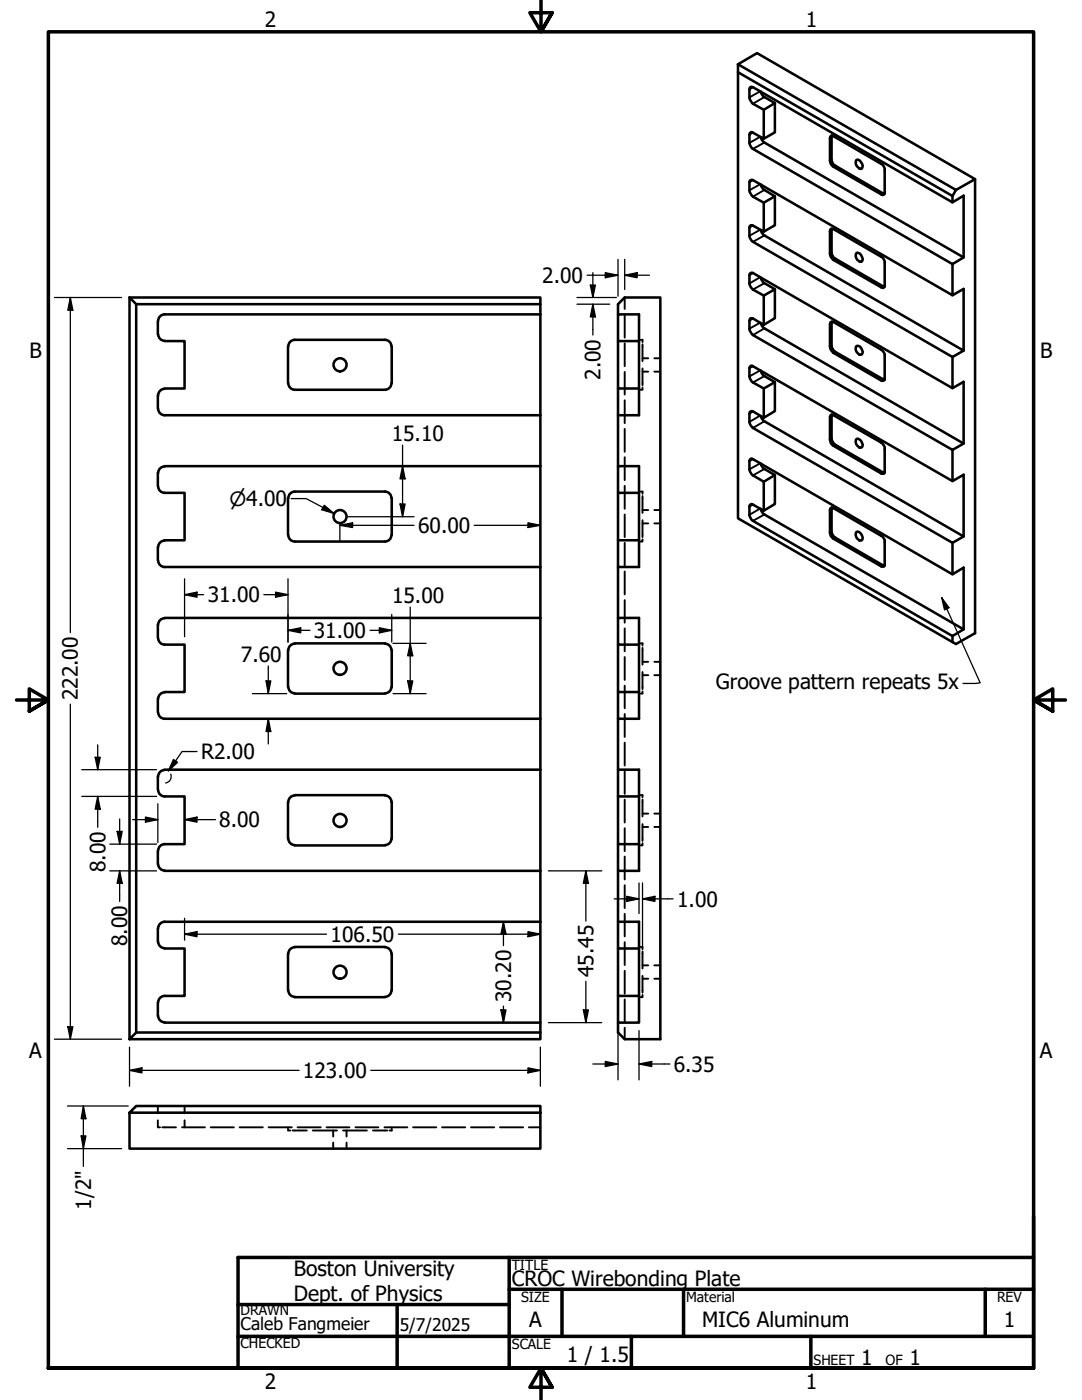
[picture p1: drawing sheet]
<svg xmlns="http://www.w3.org/2000/svg" width="216mm" height="279mm" viewBox="0 0 216 279" stroke-linecap="round" stroke-linejoin="round" font-family="sans-serif">
<!-- layer: Visible (ANSI) -->
<g fill="none" stroke="#000" stroke-width=".51">
<path d="M147.3 12.8v90.6l43.5 25.1 3.8-2.1v-90.6M147.3 12.8l43.5 25.1-.7 1.2-42.8-24.7M147.3 12.8l3.8-2.2 43.5 25.2-3.8 2.1M151.8 18.3l.5 .9 2.3 1.4-2.2 1.3-2.2-1.2-.4-.6a3.5 3.5 0 0 1-.2-2.6l.2-.2 .4 .1 39.9 23 2.2-1.3v12.3M151.8 36.8l.5 .9 2.3 1.5-2.2 1.2-2.2-1.2-.4-.5a3.5 3.5 0 0 1-.2-2.6l.4-.2h.2l39.9 23 2.2-1.2v12.3M151.8 27.4l.3 .6 .4 .4 39.8 23-2.2 1.3-40.1-23.2a3 3 0 0 1-.5-2.6l.1-.3 .4-.2 2.4 1.3M154.6 39.2v5.8l-2.2 1.2v-5.8M154.6 20.6v5.8l-2.2 1.3v-5.8M165.8 27.1l.5 .1 9.5 5.5a1.4 1.4 0 0 1 .7 1.2v4.8l-.4 .2-9.8-5.6a1.4 1.4 0 0 1-.7-1.2v-4.5zM166 27.1l-.1 4.8a1.69 1.69 0 0 0 .8 1.2l9.8 5.6M170.8 32l.2-.1a1.27 1.27 0 0 1 1 1.8 1.22 1.22 0 0 1-1.2-1.7zM190.1 39.1v1.3"/>
<path d="M25.8 59.4v148l1.4-1.3h80.6v1.3h-82M25.8 59.4l1.4 1.3v145.4M25.8 59.4h82v1.3h-80.6M151.8 55.4l.5 .9 2.3 1.4-2.2 1.3-2.2-1.2-.4-.5a3.6 3.6 0 0 1-.2-2.7l.4-.2 .2 .1 39.9 23 2.2-1.3v12.3M151.8 45.9l.3 .6 .4 .5 39.8 23-2.2 1.2-39.9-22.9-.4-.5a3.5 3.5 0 0 1-.2-2.7l.2-.1h.4l2.2 1.2M154.6 57.7v5.8l-2.2 1.3v-5.8M165.8 45.7h.5l9.5 5.5a1.4 1.4 0 0 1 .7 1.3v4.7l-.4 .3-9.8-5.6a1.63 1.63 0 0 1-.7-1.3v-4.4zM166 45.7l-.1 4.7a1.69 1.69 0 0 0 .8 1.2l9.8 5.7M171 50.4a1.27 1.27 0 0 1 1 1.8 1.11 1.11 0 0 1-1.1-.6 1.11 1.11 0 0 1 .1-1.2zM190.1 52.7v6.2M31.5 64.1v2.6M31.5 78.9v2.6"/>
<path d="M31.6 66.7a1.3 1.3 0 0 0 1.3 1.3M32.8 68.1h4v9.4h-4M32.8 62.7h75M32.9 77.6a1.3 1.3 0 0 0-1.3 1.3M32.9 62.7a1.3 1.3 0 0 0-1.3 1.3M57.5 69.2v7.3M57.5 76.5a1.3 1.3 0 0 0 1.3 1.3h18a1.3 1.3 0 0 0 1.3-1.3M57.5 69.1a1.3 1.3 0 0 1 1.3-1.3h18a1.3 1.3 0 0 1 1.3 1.3M78.2 69.2v7.3M107.8 60.7v123.3M123.3 62.7v-2l1.4-1.3h7.1v148h-7.1l-1.4-1.3v-2M123.3 68.1v9.4h4.2"/>
<path d="M127.5 68.1h-4.2v-5.4h4.2v20.2h-4.2v-5.4M151.8 64.5l.3 .6 .4 .4 39.8 23-2.2 1.3-39.9-22.9-.4-.6a3.5 3.5 0 0 1-.2-2.6l.2-.2 .4 .1 2.2 1.2M151.8 74l.5 .9 2.3 1.4-2.2 1.2-2.4-1.4a3 3 0 0 1-.5-2.6l.3-.5 .4 .1 39.9 22.9 2.2-1.3v12.4M154.6 76.3v5.7l-2.2 1.4v-5.9M165.8 64.3h.5l9.5 5.5a1.4 1.4 0 0 1 .7 1.2v4.8l-.4 .2-.3-.1-9.5-5.5a1.63 1.63 0 0 1-.7-1.2v-4.5zM166 64.2l-.1 4.8 .5 1 10.1 5.8M170.8 69.2l.2-.2a1.18 1.18 0 0 1 1 1.7 1.14 1.14 0 0 1-1.2-1.5zM190.1 71.2v6.3M31.5 94.4v2.6M31.6 97.1a1.3 1.3 0 0 0 1.3 1.3M31.6 81.6a1.3 1.3 0 0 0 1.3 1.3M32.8 98.4h4v9.4h-4"/>
<path d="M32.8 93h75M32.8 82.9h75M32.9 93.1a1.3 1.3 0 0 0-1.3 1.3M57.5 99.4v7.3M57.5 99.4a1.3 1.3 0 0 1 1.3-1.3h18a1.3 1.3 0 0 1 1.3 1.3M78.2 99.4v7.3M123.3 98.4v9.4h4.2M123.3 82.9v10.1M127.5 98.4h-4.2v-5.4h4.2v20.2h-4.2v-5.4M151.8 83.1l.3 .5 .4 .5 39.8 23-2.2 1.2-39.9-22.9-.4-.5a3.6 3.6 0 0 1-.2-2.7l.4-.2 .2 .1 2.2 1.3M151.8 92.5l.5 .9 2.3 1.4-2.2 1.3-2.4-1.4a3 3 0 0 1-.5-2.7l.3-.4h.4l39.9 23 2.2-1.3v12.3M154.6 94.8v5.8l-2.2 1.3v-5.8"/>
<path d="M165.8 82.8l.5 .1 9.5 5.4a1.63 1.63 0 0 1 .7 1.3v4.8l-.4 .2-.3-.1-9.5-5.5a1.4 1.4 0 0 1-.7-1.2v-4.6zM166 82.7l-.1 4.8 .5 1 10.1 5.9M170.8 87.7a1.05 1.05 0 0 1 1.1 .3 1.05 1.05 0 0 1 .2 1.1l-.1 .2a1.14 1.14 0 0 1-1.2-1.6zM190.1 89.8v6.2M31.5 109.2v2.6M31.6 111.9a1.3 1.3 0 0 0 1.3 1.3M32.8 113.2h75M32.9 107.9a1.3 1.3 0 0 0-1.3 1.3M57.5 106.8a1.3 1.3 0 0 0 1.3 1.3h18a1.3 1.3 0 0 0 1.3-1.3M123.3 113.2v10.1M151.8 101.6l.3 .6 .4 .5 39.8 22.9-2.2 1.3-40.1-23.1a3 3 0 0 1-.5-2.7l.1-.3 .4-.2 2.4 1.3M165.8 101.3l.5 .1 9.5 5.5a1.4 1.4 0 0 1 .7 1.2v4.8l-.4 .2-.3-.1-9.5-5.5a1.4 1.4 0 0 1-.7-1.2v-4.5z"/>
<path d="M166 101.3l-.1 4.8a1.69 1.69 0 0 0 .8 1.2l9.8 5.6M170.8 106.2a1.05 1.05 0 0 1 1.1 .3 1.05 1.05 0 0 1 .2 1.1l-.1 .2a1.14 1.14 0 0 1-1.2-1.6zM190.1 108.3v6.3M31.5 124.7v2.6M31.5 139.4v2.7M31.6 127.3a1.3 1.3 0 0 0 1.3 1.4M32.8 128.7h4v9.4h-4M32.8 123.3h75M32.9 138.2a1.3 1.3 0 0 0-1.3 1.3M32.9 123.4a1.3 1.3 0 0 0-1.3 1.3M57.5 129.7v7.4M57.5 137.1a1.3 1.3 0 0 0 1.3 1.3"/>
<path d="M58.8 138.4h18M58.8 128.4h18M58.8 128.5a1.3 1.3 0 0 0-1.3 1.3M76.8 128.5a1.3 1.3 0 0 1 1.3 1.3M78.1 137.1a1.3 1.3 0 0 1-1.3 1.3M78.2 129.7v7.4M123.3 128.7v9.4h4.2M127.5 128.7h-4.2v-5.4h4.2v20.1h-4.2v-5.3M190.1 126.9v1.2M31.5 154.9v2.7M31.6 142.1a1.3 1.3 0 0 0 1.3 1.3M31.6 157.6a1.3 1.3 0 0 0 1.3 1.3"/>
<path d="M32.8 158.9h4v9.6h-4M32.8 143.4h75M32.8 153.6h75M32.9 153.7a1.3 1.3 0 0 0-1.3 1.3M58.8 158.7h18M58.8 158.8a1.3 1.3 0 0 0-1.3 1.3M76.8 158.8a1.3 1.3 0 0 1 1.3 1.3M123.3 158.9v9.6h4.2M123.3 143.4v10.2M127.5 158.9h-4.2v-5.3h4.2v20.2h-4.2v-5.3M31.5 169.8v2.7M31.6 172.4a1.3 1.3 0 0 0 1.3 1.3"/>
<path d="M32.8 173.8h75M32.9 168.5a1.3 1.3 0 0 0-1.3 1.3M57.5 160v7.4M57.5 167.4a1.3 1.3 0 0 0 1.3 1.3M58.8 168.7h18M78.1 167.4a1.3 1.3 0 0 1-1.3 1.3M78.2 160v7.4M123.3 173.8v10.2M31.5 185.3v2.7M31.6 187.9a1.3 1.3 0 0 0 1.3 1.3M32.8 189.3h4v9.5h-4M32.8 184h75"/>
<path d="M32.9 184a1.3 1.3 0 0 0-1.3 1.3M32.9 198.8a1.3 1.3 0 0 0-1.3 1.3M57.5 190.3v7.4M57.5 197.6a1.3 1.3 0 0 0 1.3 1.3M58.8 189h18M58.8 199h18M58.8 189a1.3 1.3 0 0 0-1.3 1.3M76.8 189a1.3 1.3 0 0 1 1.3 1.3M78.1 197.6a1.3 1.3 0 0 1-1.3 1.3M78.2 190.3v7.4M107.8 184v20.1h-75M123.3 189.3v9.5h4.2"/>
<path d="M127.5 189.3h-4.2v-5.3h4.2v20.1h-4.2v-5.3M31.5 200.1v2.7M31.6 202.7a1.3 1.3 0 0 0 1.3 1.3M107.8 204.1v2M25.8 222.1h82v-1.4h-80.6l-1.4 1.4v7.1h82v-7.1"/>
<circle cx="67.8" cy="72.8" r="1.3"/>
<circle cx="67.8" cy="103.1" r="1.3"/>
<circle cx="67.8" cy="133.4" r="1.3"/>
<circle cx="67.8" cy="163.7" r="1.3"/>
<circle cx="67.8" cy="194" r="1.3"/>
</g>
<!-- layer: Visible Narrow (ANSI) -->
<g fill="none" stroke="#000" stroke-width=".38">
<path d="M150.2 17.4l-.7 .4M151.7 18.2l-2.2 1.2M152.5 19.4l-2.3 1.3M150.2 35.9l-.7 .5M150.2 26.5l-.7 .4M151.7 36.8l-2.2 1.2M151.7 27.3l-2.2 1.2M152.5 37.9l-2.3 1.3M152.5 28.4l-2.3 1.3M165.9 31.9l-.3 .2M165.9 27.4l-.3 .2M166.7 33.1l-.4 .2"/>
<path d="M176.2 38.6l-.4 .2M150.2 54.5l-.7 .4M150.2 45l-.7 .4M151.7 55.3l-2.2 1.3M151.7 45.8l-2.2 1.3M152.5 56.5l-2.3 1.3M152.5 47l-2.3 1.3M165.9 50.4l-.3 .2M165.9 45.9l-.3 .3M166.7 51.6l-.4 .3M176.2 57.2l-.4 .1M150.2 63.6l-.7 .4"/>
<path d="M150.2 73.1l-.7 .4M151.7 64.4l-2.2 1.2M151.7 73.9l-2.2 1.2M152.5 65.5l-2.3 1.4M152.5 75.1l-2.3 1.2M165.9 69l-.3 .2M165.9 64.5l-.3 .2M166.7 70.2l-.4 .2M176.2 75.7l-.4 .2M150.2 82.1l-.7 .4M150.2 91.6l-.7 .4M151.7 82.9l-2.2 1.3"/>
<path d="M151.7 92.5l-2.2 1.2M152.5 84.1l-2.3 1.3M152.5 93.6l-2.3 1.3M165.9 87.5l-.3 .3M165.9 83.1l-.3 .1M166.7 88.8l-.4 .2M176.2 94.3l-.4 .2M150.2 100.7l-.7 .4M151.7 101.5l-2.2 1.2M152.5 102.7l-2.3 1.2M165.9 101.6l-.3 .2M165.9 106.1l-.3 .2"/>
<path d="M166.7 107.3l-.4 .2M176.2 112.8l-.4 .2"/>
</g>
<!-- layer: Hidden (ANSI) -->
<g fill="none" stroke="#000" stroke-width=".38">
<path d="M124.7 59.4v2.3M124.7 62.8v4.6M124.7 68.5v4.6M124.7 74.2v4.5M124.7 79.9v4.6M127.5 77.8h.3M127.5 67.8h.3M128 67.8h.2v.5M128.2 77.3v.5h-.2M128.2 68.7v3.4M128.2 73.5v3.4M128.2 74.2h1.1"/>
<path d="M128.2 71.5h1.1M130.6 74.2h1.2M130.6 71.5h1.2M124.7 85.6v4.6M124.7 91.2v4.6M124.7 97v4.5M127.5 98.1h.3M128 98.1h.2v.5M128.2 99v3.4M124.7 102.7v4.5M124.7 108.3v4.6M124.7 114v4.6"/>
<path d="M124.7 119.8v4.5M127.5 108.1h.3M128.2 107.6v.5h-.2M128.2 103.8v3.4M128.2 104.5h1.1M128.2 101.8h1.1M130.6 104.5h1.2M130.6 101.8h1.2M124.7 125.4v4.6M124.7 131.1v4.6M124.7 136.8v4.6M127.5 138.4h.3"/>
<path d="M127.5 128.4h.3M128 128.4h.2v.4M128.2 138v.4h-.2M128.2 129.3v3.4M128.2 134.1v3.4M128.2 134.7h1.1M128.2 132.1h1.1M130.6 134.7h1.2M130.6 132.1h1.2M124.7 142.5v4.6M124.7 148.2v4.6M124.7 153.9v4.5"/>
<path d="M124.7 159.6v4.5M127.5 158.7h.3M128 158.7h.2v.4M128.2 159.6v3.3M124.7 165.3v4.6M124.7 170.9v4.6M124.7 176.7v4.5M127.5 168.7h.3M128.2 168.3v.4h-.2M128.2 164.5v3.3M128.2 165h1.1M128.2 162.4h1.1"/>
<path d="M130.6 165h1.2M130.6 162.4h1.2M124.7 182.4v4.5M124.7 188v4.6M124.7 193.7v4.6M124.7 199.5v4.5M127.5 189h.3M127.5 199h.3M128 189h.2v.4M128.2 198.6v.4h-.2M128.2 189.9v3.4M128.2 194.8v3.3"/>
<path d="M128.2 195.3h1.1M128.2 192.7h1.1M130.6 195.3h1.2M130.6 192.7h1.2M124.7 205.1v2.3M31.5 223.6v1.4h.4M31.5 220.7v1.5M32.4 225h2.7M36.3 225h4.6M36.8 220.7v1.5M36.8 223.6v1.4M42 225h4.7"/>
<path d="M47.8 225h4.7M53.6 225h4.6M57.5 225.4v.2h.4M57.5 225v.2M58.4 225.6h2.8M59.4 225h4.6M62.4 225.6h4.8M65.2 225h4.5M66.5 225.6v1.2M66.5 228v1.2M68.5 225.6h4.7M69.2 225.6v1.2"/>
<path d="M69.2 228v1.2M70.9 225h4.6M74.4 225.6h2.9M76.7 225h4.6M78.2 225.4v.2h-.5M78.2 225v.2M82.4 225h4.7M88.2 225h4.6M94 225h4.6M99.8 225h4.6M105.5 225h2.3"/>
</g>
<!-- layer: Border (ANSI) -->
<g fill="none" stroke="#000" stroke-width=".7">
<path d="M107.9 0v6.4l-2.2-3.9h4.5l-2.3 3.9 2.3-3.9M3.3 139.7h6.4l-3.9-2.2v4.4l3.9-2.2-3.9 2.2M212.6 139.7h-6.4l3.9-2.2v4.4l-3.9-2.2 3.9 2.2M101.6 257.3h104.6M101.6 251v22M112.1 257.3v9.4M136.4 257.3v9.4M196.6 257.3v9.4M206.2 242.8v30.2h-158.7v-22h158.7M9.7 273v-266.6h196.5v266.6h-196.5h196.5M47.5 260.3h54.1M47.5 266.7h158.7"/>
<path d="M79.2 260.3v12.7M110.2 276.9l-2.3-3.9 2.3 3.9h-4.5l2.2-3.9v6.4M126 266.7v6.3M161.8 266.7v6.3"/>
</g>
<!-- layer: Dimension (ANSI) -->
<g fill="none" stroke="#000" stroke-width=".25">
<path d="M10.9 59.4h13.4M14 59.4l.5 2.5h-1zM14 59.4v66.8M115.1 59.4h7.9M117.2 54.9h6.1M117.8 56.9h1l-.5 2.5zM118.3 54.4v5M120.8 54.4l2.5 .5-2.5 .5zM123.3 51.8v7.3M124.7 54.9l2.4-.5v1zM124.7 54.9h4.9M124.7 51.8v6"/>
<path d="M115.1 60.7h6.6M118.3 60.7l.5 2.5h-1zM118.3 60.7v6.2M58.1 99.5h3l5.6 3M80.3 93l.5 2.6h-1zM80.3 88.8v14.3M36.8 118.7l2.5-.5v1zM36.8 118.7h3.8M36.8 115.5v11.6M52.6 118.7h4.9M55 118.2l2.5 .5-2.5 .5zM57.5 115.5v12.6"/>
<path d="M64.7 100.8l2 1.7-2.5-.8zM67.8 104.8l2.6-.5v1zM67.8 104.8h14.8M67.8 104.7v3.3M69.4 103.1h13.2M79.8 100.6h1l-.5 2.5zM94.6 104.8h13.2M105.3 104.3l2.5 .5-2.5 .5zM50.4 138.4h6.8M53.1 135.9h.9l-.5 2.5zM53.5 132.9v5.5M57.5 125.8l2.5-.5v1z"/>
<path d="M57.5 125.8h4.3M73.9 125.8h4.3M75.7 125.3l2.5 .5-2.5 .5zM78.2 122.6v5.5M78.4 128.4h6.6M78.4 138.4h6.6M81.3 135.9h1.1l-.5 2.5zM81.9 128.4l.5 2.5h-1.1zM81.9 121.2v17.2M14 140.5v66.9M16.3 158.9h14.9M16.3 153.6h14.9"/>
<path d="M19 151.1h1l-.5 2.5zM19.5 158.9l.5 2.6h-1zM19.5 148.7v4.9M19.5 158.9v6.2M34.1 154.5a1.3 1.3 0 0 1-1 1.8M34.6 151.6l.8 .5-1.8 1.8zM39.3 150h-3l-2.7 3.9M53.5 143.4l.5 2.6h-.9zM53.5 143.4v5.1M21.9 173.8h9.3M21.9 168.5h9.3M23.4 165.9h1l-.5 2.6z"/>
<path d="M23.9 173.8l.5 2.5h-1zM23.9 163.4v5.1M23.9 173.8v6.1M26.5 163.6h5M29 163.1l2.5 .5-2.5 .5zM31.5 160.4v7.7M36.8 163.6l2.5-.5v1zM36.8 163.6h6.2M109.4 173.8h10.7M116.9 173.8l.5 2.5h-1zM116.9 173.8v10M122.6 179.4h4.9"/>
<path d="M125 178.9l2.5 .5-2.5 .5zM127.5 176.2v6.1M128.2 179.4l2.5-.5v1zM128.2 179.4h6.1M128.2 176.2v12.5M36.8 186.4l2.5-.5v1zM36.8 183.3v4.3M36.8 186.4h28.4M79.5 186.4h28.3M100.5 184l.5 2.4h-1.1zM100.5 184v4.7M105.3 185.9l2.5 .5-2.5 .5z"/>
<path d="M116.9 195.8v8.3M123.3 189.5v26M10.9 207.4h13.4M13.5 204.9h1l-.5 2.5zM25.8 213.6l2.5-.5v1zM25.8 213.6h33.9M25.8 209v7.8M74 213.6h33.8M99.9 201.5h1.1l-.5 2.6zM100.5 200.8v3.3M105.3 213.1l2.5 .5-2.5 .5zM107.8 209v7.8"/>
<path d="M109.4 204.1h10.7M116.4 201.5h1l-.5 2.6zM118.3 212.3h5M120.8 211.8l2.5 .5-2.5 .6zM127.5 212.3l2.5-.5v1.1zM127.5 212.3h6.2M127.5 205.7v9.8M13.5 229.2h10.8M13.5 220.7h12.1M16.2 226.7h.9l-.5 2.5zM16.6 220.7l.5 2.6h-.9zM16.6 220.7v12.1"/>
</g>
<g fill="#000">
<path d="M117.8 56.9h1l-.5 2.5zM120.8 54.4l2.5 .5-2.5 .5zM124.7 54.9l2.4-.5v1zM14 59.4l.5 2.5h-1zM118.3 60.7l.5 2.5h-1zM80.3 93l.5 2.6h-1zM36.8 118.7l2.5-.5v1zM55 118.2l2.5 .5-2.5 .5zM64.7 100.8l2 1.7-2.5-.8zM67.8 104.8l2.6-.5v1zM79.8 100.6h1l-.5 2.5zM105.3 104.3l2.5 .5-2.5 .5z"/>
<path d="M53.1 135.9h.9l-.5 2.5zM57.5 125.8l2.5-.5v1zM75.7 125.3l2.5 .5-2.5 .5zM81.3 135.9h1.1l-.5 2.5zM81.9 128.4l.5 2.5h-1.1zM19 151.1h1l-.5 2.5zM34.6 151.6l.8 .5-1.8 1.8zM53.5 143.4l.5 2.6h-.9zM19.5 158.9l.5 2.6h-1zM23.4 165.9h1l-.5 2.6zM23.9 173.8l.5 2.5h-1zM29 163.1l2.5 .5-2.5 .5z"/>
<path d="M36.8 163.6l2.5-.5v1zM116.9 173.8l.5 2.5h-1zM125 178.9l2.5 .5-2.5 .5zM128.2 179.4l2.5-.5v1zM36.8 186.4l2.5-.5v1zM100.5 184l.5 2.4h-1.1zM105.3 185.9l2.5 .5-2.5 .5zM13.5 204.9h1l-.5 2.5zM25.8 213.6l2.5-.5v1zM99.9 201.5h1.1l-.5 2.6zM105.3 213.1l2.5 .5-2.5 .5zM116.4 201.5h1l-.5 2.6z"/>
<path d="M120.8 211.8l2.5 .5-2.5 .6zM127.5 212.3l2.5-.5v1.1zM16.2 226.7h.9l-.5 2.5zM16.6 220.7l.5 2.6h-.9z"/>
</g>
<!-- layer: Symbol (ANSI) -->
<path d="M187.9 119.3l1.5 2-.9 .4zM187.9 119.3l7.7 17-3.4 .1" fill="none" stroke="#000" stroke-width=".25"/>
<path d="M187.9 119.3l1.5 2-.9 .4z" fill="#000"/>
<g font-size="4.2">
<text x="52.8" y="5.3">2</text>
<text x="160.8" y="5.3">1</text>
<text x="108.2" y="56.5">2.00</text>
<text x="5.9" y="71.4">B</text>
<text x="207.6" y="71.4">B</text>
<text x="119.8" y="75.8" transform="rotate(-90 119.8 75.8)">2.00</text>
<text x="78.2" y="88">15.10</text>
<text x="83.4" y="106.4">60.00</text>
<text x="41.5" y="120.2">31.00</text>
<text x="78.2" y="120.3">15.00</text>
<text x="62.6" y="127.3">31.00</text>
<text x="48.1" y="132">7.60</text>
<text x="142.8" y="137.5">Groove pattern repeats 5x</text>
<text x="15.6" y="139.8" transform="rotate(-90 15.6 139.8)">222.00</text>
<text x="40.1" y="151.5">R2.00</text>
<text x="43.8" y="165.1">8.00</text>
<text x="21" y="174.1" transform="rotate(-90 21 174.1)">8.00</text>
<text x="135.1" y="180.9">1.00</text>
<text x="25.4" y="188.8" transform="rotate(-90 25.4 188.8)">8.00</text>
<text x="66" y="188">106.50</text>
<text x="118.4" y="195" transform="rotate(-90 118.4 195)">45.45</text>
<text x="102" y="200" transform="rotate(-90 102 200)">30.20</text>
<text x="5.8" y="211.1">A</text>
<text x="60.5" y="215.1">123.00</text>
<text x="134.4" y="213.9">6.35</text>
<text x="207.5" y="211.1">A</text>
<text x="18.2" y="241.4" transform="rotate(-90 18.2 241.4)">1/2&quot;</text>
<text x="58.6" y="254.6">Boston University</text>
<text x="102.1" y="256.7">CROC Wirebonding Plate</text>
<text x="58.6" y="259.6">Dept. of Physics</text>
<text x="105.6" y="264.8">A</text>
<text x="140.1" y="264.7">MIC6 Aluminum</text>
<text x="200.3" y="264.8">1</text>
<text x="113.1" y="271.9">1 / 1.5</text>
<text x="171.8" y="272.5">1</text>
<text x="181.5" y="272.5">1</text>
<text x="52.8" y="277.1">2</text>
<text x="160.8" y="277.1">1</text>
</g>
<text font-size="3.9" x="45.8" y="101">⌀4.00</text>
<g font-size="3.5">
<text x="48" y="265.4">Caleb Fangmeier</text>
<text x="79.8" y="265.6">5/7/2025</text>
</g>
<g font-size="2.8">
<text x="102.1" y="253.4">TITLE</text>
<text x="48" y="262.4">DRAWN</text>
<text x="104" y="259.9">SIZE</text>
<text x="136.9" y="259.9">Material</text>
<text x="198.9" y="259.8">REV</text>
<text x="48" y="269">CHECKED</text>
<text x="102.1" y="269.3">SCALE</text>
<text x="162.3" y="272.5">SHEET</text>
<text x="176.7" y="272.5">OF</text>
</g>
</svg>
